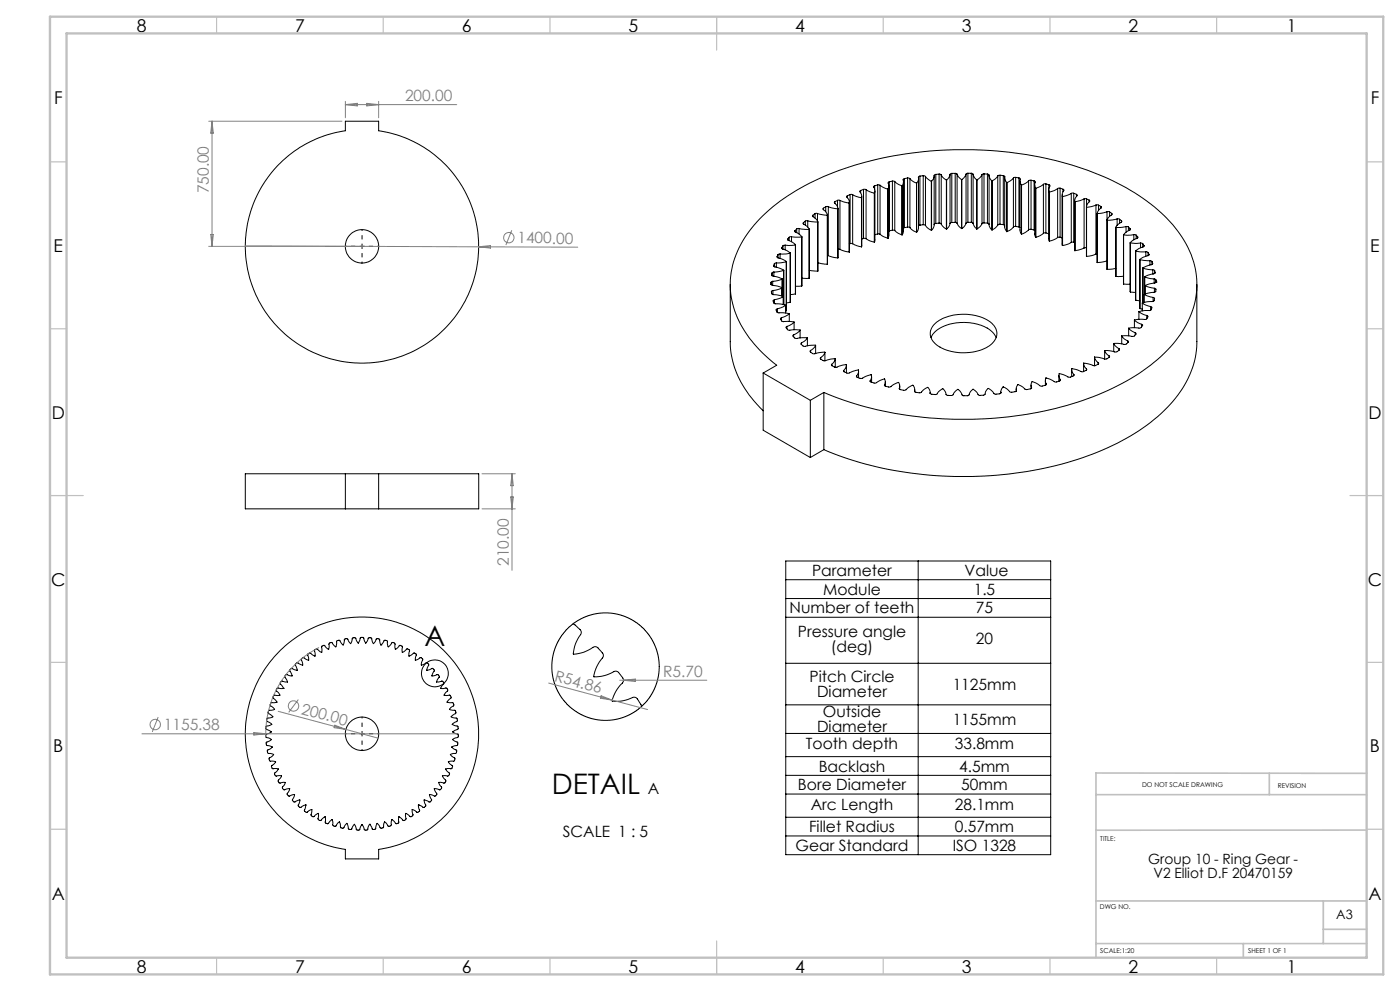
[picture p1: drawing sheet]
<svg xmlns="http://www.w3.org/2000/svg" width="420mm" height="297mm" viewBox="0 0 420 297" stroke-linecap="round" stroke-linejoin="round" font-family="sans-serif">
<g fill="none" stroke="#000" stroke-width=".3">
<path d="M83.5 49.4a35.3 35.3 0 0 1 20.1-10.2v-2.9h10v2.9a35 35 0 0 1 27.8 46.7 35 35 0 0 1-51.5 17.5 35 35 0 0 1-6.4-54zM254.2 58.7l-.2 .3 .7 .9 .1 .9M254.2 58.7v.6M255 58.3h.8M255 58.3l-.8 .4M255 58.3v14.7M255.8 58.3l2.6 1M255.8 58.3v14.8M258.2 57.1l-.2 .3 .5 1.2v.6M258.2 57.1v.7M258.5 59.2l-.1 .1M258.5 59.2l-.1 14.8"/>
<path d="M258.5 58.8v15.1M259 56.8h.8M259 56.8l-.8 .3M259 56.8v14.7M259.8 56.8l1.1 .7 1.4 .4M259.8 56.8v14.7M262.3 57.9v14.7M262.4 57.9h-.1M262.4 57.9v14.7M262.4 55.7l-.3 .4a1.86 1.86 0 0 1 .3 1.8M262.4 55.7v1M262.5 57.2l-.1 15.4"/>
<path d="M263.3 55.4l.7 .1M263.3 55.4l-.9 .3M263.3 55.4v14.7M264 55.5l1 .7 1.4 .5M264 55.5v14.7M266.4 56.7v14.7M266.7 55.8v14.7l-.3 .9M266.8 54.5l-.3 .4a1.81 1.81 0 0 1-.1 1.8M266.8 54.5v14.7M267.7 54.3l.7 .1M267.7 54.3l-.9 .2M267.7 54.3v14.7"/>
<path d="M268.4 54.4l2.2 1.3M268.4 54.4v14.7M270.6 55.7v14.7M270.7 55.7h-.1M270.7 55.7v14.7M271 54.5v14.8l-.3 1.1M271.3 53.5l-.4 .3 .1 .8-.3 1.1M271.3 53.5v14.7M272.3 53.3l.7 .2M272.3 53.3l-1 .2M272.3 53.3v14.7M273 53.5l1 1 1 .4"/>
<path d="M273 53.5v14.7M275 54.9h.1M275 54.9v14.7M275.6 53.5v15l-.6 1.1M276 52.8l-.5 .3a1.96 1.96 0 0 1-.5 1.8M276 52.8v14.7M277 52.7l.6 .2M277 52.7l-1 .1M277 52.7v14.6M277.6 52.9l1 .9 .8 .5M277.6 52.9v14.7M279.4 54.3h.1"/>
<path d="M279.4 54.3v14.7M279.5 54.3v14.7M280.2 52.7v14.8l-.2 .9-.5 .6M280.7 52.3l-.5 .2-.1 1-.6 .8M280.7 52.3v14.7M281.7 52.2l.7 .2M281.7 52.2l-1 .1M281.7 52.2v14.7M282.4 52.4l.6 .9 .9 .7M282.4 52.4v14.7M283.9 54h.1M283.9 54v14.6"/>
<path d="M285 52.3l-.3 .9-.7 .8M285 52.3v14.7M285.5 52h1.1M285.5 52l-.5 .3M285.5 52v14.7M286.6 52l.5 .2M286.6 52v14.6M287.1 52.2l.3 .7 1.1 .9M287.1 52.2v14.7M288.5 53.8h.1M288.5 53.8v14.7M289.8 52.2l-.6 1.1-.7 .5"/>
<path d="M289.8 52.2v14.7M290.4 51.9h1M290.4 51.9l-.6 .3M290.4 51.9v14.7M291.4 51.9l.5 .3M291.4 51.9v14.7M291.9 52.2l.4 .9 .7 .8M291.9 52.2v14.8M293 53.9h.1M293 53.9v14.7M293.1 53.9v14.7M294.6 52.3l-.6 .9-.9 .7"/>
<path d="M294.6 52.3v14.8M295.2 52.1l1 .1M295.2 52.1l-.6 .2M295.2 52.1v14.7M296.2 52.2l.5 .3M296.2 52.2v14.7M296.7 52.5l.1 .7 .8 1M296.7 52.5v14.7M297.6 54.2h.1M297.6 54.2v14.7M299.3 52.7l-.6 .8-1.1 .7M299.3 52.7v14.7"/>
<path d="M300 52.5l1 .1M300 52.5l-.7 .2M300 52.5v14.7M301 52.6l.4 .3v.8l.6 1M301 52.6v14.7M301.4 53.3v14.8l.6 1.3M302 54.7h.1M302 54.7v14.7M302.1 54.7v14.7M304 53.3l-1 1-.9 .4M304 53.3v14.7M304.7 53.2l1 .1"/>
<path d="M304.7 53.2l-.7 .1M304.7 53.2v14.7M305.7 53.3l.4 .3v1.2l.3 .7M305.7 53.3v14.7M306 54.2v14.9l.4 1.1M306.4 55.5h.1M306.4 55.5v14.7M308.6 54.2l-.9 .7-1.2 .6M308.6 54.2v14.7M309.3 54l.9 .2M309.3 54l-.7 .2M309.3 54v14.7"/>
<path d="M310.2 54.2l.4 .4a1.88 1.88 0 0 0 .1 1.8M310.2 54.2v14.7M310.4 55.4v14.8l.3 .9M310.7 56.4h.1M310.7 56.4v14.7M313 55.2l-.7 .6-1.6 .6M313 55.2v14.7M313.8 55.1l.9 .3M313.8 55.1l-.8 .1M313.8 55.1v14.7M314.6 56.8l.2 15.4M314.7 55.4l.3 .4a1.83 1.83 0 0 0-.2 1.7"/>
<path d="M314.7 55.4v1.1M314.8 57.5l.1 .1M314.8 57.5v14.7M314.9 57.6v14.6M317.3 56.5l-2.4 1.1M317.3 56.5v14.7M318 56.4l.9 .3M318 56.4l-.7 .1M318 56.4v14.7M318.7 58.4v15.2M318.8 58.9v14.7M318.9 56.7l.3 .3-.5 1 .1 .9"/>
<path d="M318.9 56.7v.8M321.4 58l-2.6 .9M321.4 58v14.7M322.1 57.9l.8 .3M322.1 57.9l-.7 .1M322.1 57.9v14.7M322.9 58.2l.3 .4-.7 .9v.9M322.9 58.2v.7M325.2 59.6h.8M325.2 59.6l-2.7 .8M325.2 59.6v14.7M326 59.6l.7 .4"/>
<path d="M326 59.6v2.1M326.7 60l.3 .3-.8 .9-.3 .9M326.7 60v.5M108.5 73.8h.2M108.6 73.7v.2M232.1 79.7l.2 .3 2.8 1M232.1 79.7v.1M232.3 79.1l-.2 .6M232.3 79.1v.8M232.9 78.8l-.6 .3M232.9 78.8v1.3M233.2 76.9l.1 .4 1.2 .3 1.4 .8"/>
<path d="M233.2 76.9v.2M233.4 76.3l-.2 .6M233.4 76.3v1M234 76.1l-.6 .2M234 76.1v1.4M234.6 74.3v.2l1.5 .6 1 .7M234.6 74.3v.2M234.9 73.7l-.3 .6M234.9 73.7v1M235.5 73.5l-.6 .2M235.5 73.5v1.4M235.9 78.4l-3 .4"/>
<path d="M235.9 78.4v14.7M236.3 71.6l.1 .4 1.1 .5 1.2 .9M236.3 71.6v.3M236.7 71.1l-.4 .5M236.7 71.1v1M237.1 75.8l-3.1 .3M237.1 75.8v14.8M237.5 70.9l3.1 .1M237.5 70.9l-.8 .2M237.5 70.9v1.6M238.5 69.1v.4l1.3 .7 .8 .8M238.5 69.1v.4"/>
<path d="M238.7 73.4l-3.2 .1M238.7 73.4l-.1 14.7M239 68.6l-.5 .5M239 68.6v1.1M239.7 68.5l3 .2M239.7 68.5l-.7 .1M239.7 68.5v1.6M240.6 71v14.7M241 66.8l-.1 .3 1.2 .8 .7 .8M241 66.8v.3M241.6 66.3l-.6 .5M241.6 66.3v1.1"/>
<path d="M242.3 66.2l3 .3M242.3 66.2l-.7 .1M242.3 66.2v1.8M242.8 68.7h.1M242.8 68.7l-.1 14.7M243.8 64.5l-.1 .3 1.1 .8 .6 .9M243.8 64.5v.4M244.5 64.1l-.7 .4M244.5 64.1v1.3M245.3 64l2.9 .5M245.3 64l-.8 .1M245.3 64v2.2"/>
<path d="M245.4 66.5h.1M245.4 78.7l2.8 .5M245.4 66.5l-.1 14.7M247 62.4v.4M247 62.8l.8 .8 .4 .8M247 62.4v.5M247.7 62l-.7 .4M247.7 62v1.5M248.2 64.5v14.7M248.2 64.4v.1M248.2 64.4v14.8M248.2 76.6h.3"/>
<path d="M248.5 61.9l2.9 .7M248.5 61.9l-.8 .1M248.5 76.6l2.9 .7M248.5 61.9v14.7M250.5 60.4l-.2 .3 .8 1 .3 .8M250.5 60.4v.6M251.2 60l.8 .1M251.2 60l-.7 .4M251.2 60v2M251.4 62.6v14.7M251.4 62.5v.1M251.4 62.5v14.8"/>
<path d="M251.4 74.7l.6 .1M252 60.1l2.8 .8M252 74.8l2.8 .7M252 60.1v14.7M254.8 60.8h.1M254.8 75.5h.1M254.8 60.7v14.8M255 73l-.2 .1M255 73l.8 .1M255.8 73.1l2.6 .9M258.5 73.9h.1M259 71.5l-.5 .1"/>
<path d="M259 71.5h.8M259.8 71.5l1.1 .7 1.4 .4M262.3 72.6h.1M263.3 70.1l-.8 .2M263.3 70.1l.7 .1M264 70.2l1 .7 1.4 .5M266.4 71.4h.1M266.8 69.2h-.1M267.7 69l-.9 .2M267.7 69l.7 .1M268.4 69.1l.9 .7 1.3 .6M270.6 70.4h.1"/>
<path d="M271.3 68.2l-.3 .1M272.3 68l-1 .2M272.3 68l.7 .2M273 68.2l1 1 1 .4M275 69.6h.1M276 67.5l-.4 .2M277 67.3l-1 .2M277 67.3l.6 .3M277.6 67.6l1 .9 .8 .5M279.4 69h.1M280.7 67l-.5 .3M281.7 66.9l-1 .1"/>
<path d="M281.7 66.9l.7 .2M282.4 67.1l.7 1.1 .8 .4M283.9 68.6h.1M285 67l-.3 .9-.7 .7M285.5 66.7l-.5 .3M286.6 66.6l-1.1 .1M286.6 66.6l.5 .3M287.1 66.9l.7 1.1 .7 .5M288.5 68.5h.1M289.8 66.9l-.6 1.1-.7 .5M290.4 66.6l-.6 .3M290.4 66.6h1"/>
<path d="M291.4 66.6l.5 .4M291.9 67l.4 .8 .7 .8M293 68.6h.1M294.6 67.1l-.6 .8-.9 .7M295.2 66.8l-.6 .3M295.2 66.8l1 .1M296.2 66.9l.5 .3M296.7 67.2l.3 1.1 .6 .6M297.6 68.9h.1M299.3 67.4l-.9 1-.8 .5M300 67.2l-.7 .2M300 67.2l1 .1"/>
<path d="M301 67.3l.4 .3M302 69.4h.1M304 68l-1 1-.9 .4M304.7 67.9l-.7 .1M304.7 67.9l1 .1M305.7 68l.3 .2M306.4 70.2h.1M308.6 68.9l-1.2 .9-.9 .4M309.3 68.7l-.7 .2M309.3 68.7l.9 .2M310.2 68.9l.2 .1M310.7 71.1h.1"/>
<path d="M313 69.9l-1 .7-1.3 .5M313.8 69.8l-.8 .1M313.8 69.8l.8 .3M314.8 72.2h.1M317.3 71.2l-2.4 1M318 71.1l-.7 .1M318 71.1l.7 .2M318.7 73.1v.5M318.7 73.6h.1M321.4 72.7l-2.6 .9M322.1 72.6l-.7 .1M322.1 72.6l.3 .1"/>
<path d="M322.4 60.2v14.9M322.4 74.9v.2M322.4 75.1h.1M322.5 60.4v14.7M325.2 74.3l-2.7 .8M325.9 62.1h.1M325.9 74.3h-.7M326 76.8h.1M325.9 62.1l.1 14.7M328.8 61.5h.8M328.8 61.5l-2.8 .6M328.8 76.2l-2.8 .6"/>
<path d="M328.8 61.5v14.7M329.1 64h.1M329.1 76.1l-.3 .1M329.1 64l.1 14.7M329.2 78.7h.1M329.6 61.5l.7 .4M329.6 61.5v1.5M330.3 61.9l.1 .3-.7 .7-.6 1.1M330.3 61.9v.5M332.1 63.5h.8M332.1 63.5l-2.9 .5M332.1 78.2l-2.9 .5"/>
<path d="M332.1 63.5v17.2M332.1 66v14.7M332.9 63.5l.6 .5M332.9 63.5v1.4M333.5 64l.1 .3-1 .8-.5 .9M333.5 64v.4M334.8 68.1v.1M334.8 68.1v14.8M334.8 68.2v14.7M335.1 65.6l.8 .1M335.1 65.6l-3 .4M335.1 65.6v2"/>
<path d="M335.9 65.7l.5 .5M335.9 65.7v1.2M336.4 66.2l.1 .3-1.1 .8-.6 .8M336.4 66.2v.4M337 70.4l.1 14.7M337.8 67.9l.7 .1M337.8 67.9l-3 .3M337.8 67.9v1.7M338.5 68l.6 .5M338.5 68v1.1M339.1 68.5v.4l-1.1 .5-1 1M339.1 72.8h.1"/>
<path d="M339.1 68.5v.4M339.1 72.8v14.7M339.1 72.8h3.1M340.1 70.3l.8 .2M340.1 70.3l-1.9 .2-1.2-.1M340.1 70.3v1.6M340.7 75.2h.1M340.7 75.2v14.8M340.7 75.2l3 .3M340.9 70.5l.4 .5M340.9 70.5v1M341.3 71l-.1 .4-1.3 .6-.8 .8"/>
<path d="M341.3 71v.3M341.9 77.7l.1 .1M341.9 77.7l.1 14.8M342 77.8l3 .3M342 77.8v14.7M342.2 72.8l.6 .2M342.2 72.8v1.5M342.8 73l.4 .6M342.8 73v1M343.2 73.6l-.2 .4-1.4 .5-.9 .7M343.2 73.6v.2M343.7 75.5l.7 .2"/>
<path d="M343.7 75.5v1.3M344.4 75.7l.3 .5M344.4 75.7v.9M344.7 76.2l-.2 .4-1.5 .5-1.1 .6M344.7 76.2v.2M345 78.1l.6 .3M345 78.1v1.3M345.6 78.4l.2 .5M345.6 78.4v.9M345.8 78.9l-.3 .4-2.6 1M345.8 78.9v.2M219.1 85.3v17.1a28.2 28.2 0 0 0 8.9 19.8l1 .9"/>
<path d="M231.3 84.6a.64 .64 0 0 0 .5 .9M231.3 84.6v.7M231.5 82.4l.3 .3 2.9 .9M231.5 82.4v.1M231.6 81.8l-.1 .6M231.6 81.8v.8M231.8 84.3l-.5 .3M231.8 85.5l2.8 .7M231.8 84.3v1.2M231.9 87.1a.64 .64 0 0 0-.4 .7 .64 .64 0 0 0 .6 .5l2.8 .6M231.9 87.1v1.2M232.2 81.5l-.6 .3"/>
<path d="M232.2 81.5v1.3M232.3 89.8a.66 .66 0 0 0-.3 .8 .66 .66 0 0 0 .7 .4l1.5 .1 1.5 .4M232.3 89.8v1.2M233.2 92.6a.63 .63 0 0 0-.3 .6 .63 .63 0 0 0 .5 .5l3.4 .3M233.2 92.6v1M234.5 95.2a.67 .67 0 0 0-.2 .7 .67 .67 0 0 0 .5 .5l3.4 .1M234.5 95.2v.9M234.6 86.2v.1M234.6 86.3l-2.7 .8M234.6 86.3v2.4M234.7 83.6h.1M234.7 83.6l-2.9 .7"/>
<path d="M234.7 83.6v5.2M234.9 88.9h.1M234.9 88.9l-.8 .5-1.8 .4M234.9 88.9v2.4M235.1 81l-2.9 .5M235.1 81h.1M235.1 81v10.3M235.7 91.5l-2.5 1.1M235.7 91.5v2.3M235.9 93.1h.1M235.9 93.1l-.2 .1M236.1 97.8a.65 .65 0 0 0 .4 1.1h3.5"/>
<path d="M236.1 97.8v.8M236.8 94l-2.3 1.2M236.8 94v2.3M237.1 90.6l-1.2 .2M237.1 90.6h.1M238.2 96.5h.1M238.2 96.6l-.6 .5-1.5 .7M238.2 96.6v2.2M238.6 88.1l-1.5 .2M238.7 88h.1M240 99l-.7 .7-1.2 .6M240 98.9v2.4"/>
<path d="M240.5 85.7l-1.8 .1M240.5 85.7h.1M240.6 83.4h2.1M242.8 83.4h-.1M242.8 81l2.5 .2M245.4 81.2h.1M280.1 97.4a13.8 13.8 0 0 1 12.6-2.8 7.3 7.3 0 0 1 6.3 5 5.7 5.7 0 0 1-4.5 5.2 15 15 0 0 1-14-1.8 3.8 3.8 0 0 1-.4-5.6zM334.8 80.4l-2.7 .3M337 82.8l-2.2 .1M337 85.1h.1M337.1 85.1l2 .1M338.6 98.4l.8 .7 1.2 .6"/>
<path d="M339.1 87.5h.1M339.1 87.5l1.6 .1M340.3 95.9l.9 .8 1.3 .5M340.3 95.9v2.3M340.6 99.7v.1a.86 .86 0 0 1-.8 1.1l-1.7-.3-1.6 .1M340.6 99.7v.7M340.7 90l1.2 .2M341.7 93.4l.7 .5 1.6 .6M341.7 93.4h.1M341.7 93.4v2.3M342 92.5l.7 .1M342.5 97.2a.62 .62 0 0 1-.2 1l-3.7 .2v2.2"/>
<path d="M342.5 97.2v.8M342.7 90.8l1.1 .7 1.4 .4M342.7 90.8h.1M342.7 90.8v2.4M342.9 80.4l2.9 .5M342.9 80.3v.1M342.9 80.3v10.5M343.3 88.2l2.6 .9M343.3 88.2h.1M343.3 88.2v2.4M343.4 83l2.9 .6M343.4 82.9v.1"/>
<path d="M343.4 82.9v5.3M343.5 85.6l2.8 .8M343.5 85.6v2.5M344 95.5l-.3 .2h-2.2l-1.2 .2M344 94.5a.54 .54 0 0 1 .4 .5 .54 .54 0 0 1-.4 .5M344 94.5v1M345.2 91.9a.68 .68 0 0 1 .2 .7 .68 .68 0 0 1-.6 .5l-3.1 .3M345.2 91.9v1.1M345.8 80.9l.6 .2M345.8 80.9v1.2M345.9 89.1a.64 .64 0 0 1 .4 .8 .64 .64 0 0 1-.6 .5l-3 .4M345.9 89.1v1.2"/>
<path d="M346.3 83.6l.5 .3M346.3 83.6v1.2M346.3 86.4a.64 .64 0 0 1 .4 .7 .64 .64 0 0 1-.5 .5l-2.9 .6M346.3 86.4v1.2M346.4 81.1l.1 .6M346.4 81.1v.8M346.5 81.7l-.3 .4-2.8 .8M346.5 81.7v.1M346.8 83.9v.6M346.8 83.9v.7M346.8 84.5l-.3 .3-1.7 .3-1.3 .5M346.8 84.5h.1"/>
<path d="M359.1 85.3v17.1a28.8 28.8 0 0 1-9.9 20.7 70.4 70.4 0 0 1-30.9 16 114.8 114.8 0 0 1-69.7-3.7l-1.4-.6M229 111.8l4-2.3a33.8 33.8 0 0 1-13.6-20.5 26.9 26.9 0 0 1 7.7-22.5 63.7 63.7 0 0 1 27.7-16.5 114.3 114.3 0 0 1 74.7 2.3 54.3 54.3 0 0 1 24.6 18 25.1 25.1 0 0 1-.7 30.9 55.6 55.6 0 0 1-23.9 17.1 114.1 114.1 0 0 1-80.9-.1l-1.4-.6M229 111.8l14.1 8.2M229 111.8v17.1l14.1 8.2M238.1 100.3a.71 .71 0 0 0 .5 1.1l3.6-.1M238.1 100.3v.7M240.5 102.8a.7 .7 0 0 0 .6 .9l3.6-.2M240.5 102.8v.5M242.2 101.3l-.5 .6-1.2 .9M242.2 101.3v2.3M243.1 120v17.1M243.2 105l-.1 .5 .9 .5 3.5-.4"/>
<path d="M243.2 105v.5M244.7 103.5h.1M244.7 103.5l-.8 1-.7 .5M244.7 103.5v2.4M246.2 107.2v.4M247.2 117.6l-4.1 2.4M247.2 117.6v17.2M247.5 105.6l-.4 .8-.9 .8M247.5 105.6v2.5M249.5 109.2a1 1 0 0 0 1.1 .9l3.3-.8-.1 .9-.7 .8M249.5 109.2v.4M250.6 107.5l-1.6 .2-1.5 .5-1.3-.6"/>
<path d="M250.6 107.5l-.3 .9-.8 .8M250.6 107.5v2.6M253.1 111a1.16 1.16 0 0 0 1.3 .9l3.1-1a1.93 1.93 0 0 1-.5 1.7M253.1 111v.3M253.9 109.4v2.3M257 112.6a1.29 1.29 0 0 0 1.5 .8l1.4-.7 1.5-.4a1.94 1.94 0 0 1-.3 1.8M257 112.6v.4M257.6 111.2v2M261.1 114.1v.3l.3 .1a1.39 1.39 0 0 0 1.8 0l2.2-.9a1.81 1.81 0 0 1 0 1.8M261.1 114.1v.2M261.5 112.9v1.6M265.4 115.4v.2l.5 .2a1.55 1.55 0 0 0 2.1-.5l1.2-.6a.69 .69 0 0 1 .7 .3 .69 .69 0 0 1 0 .7l-.1 .7"/>
<path d="M265.4 115.4v.1M265.6 114.4v1.3M269.8 116.4a1.7 1.7 0 0 0 1.8 .5l1.9-1.3a.86 .86 0 0 1 .9 1.2v.2a.9 .9 0 0 0 1.3 .7l.7-.1 .6-.7a1.39 1.39 0 0 1 1.5-.6l.5 .9a.93 .93 0 0 0 .3 .9 .93 .93 0 0 0 1 .1h.7l.6-.8 1.2-.9 .8 1a1.38 1.38 0 0 0 2 1l.7-.9a1.11 1.11 0 0 1 1.3-.7l.7 .8a1.54 1.54 0 0 0 2.2 .9l.5-1a.98 .98 0 0 1 1.2-.8l.9 .8a1.57 1.57 0 0 0 2.3 .7l.4-1.1 .6-.8M269.8 116.4v.1M269.9 115.7v1M274.4 116.8v.6M279 117.7v.2M279.3 101.2a9.2 9.2 0 0 1 8.1-4.5 12.8 12.8 0 0 1 10.8 3.3l.6 1.2M296.4 116.4h.1M296.5 116.4l1.2 .9a1.68 1.68 0 0 0 2.4 .6l.2-.9a.8 .8 0 0 1 .4-.8 .8 .8 0 0 1 .9 0l.7 .6a1.8 1.8 0 0 0 2.5 .5l.1-.3M300.2 117.5v.3M304.9 116.6v.6"/>
<path d="M304.9 117v.1M309.3 115.4v1M309.5 116.2a1.83 1.83 0 0 1-2 .4l-.7-.6-1.5-.7a1.88 1.88 0 0 0-.4 1.7M309.5 116.2v.1M313.6 114.1v1.4M313.9 115.1a1.65 1.65 0 0 1-2 .5l-1.2-.9-1.1-.3a1.89 1.89 0 0 0-.1 1.8M313.9 115.1v.2M317.7 112.5v1.7M318.1 113.8a1.31 1.31 0 0 1-1.4 .7l-2.9-1.2-.2 1.1 .3 .7M318.1 113.8v.2M321.5 110.8v2.1M322.2 112.3a1.35 1.35 0 0 1-1.6 .8l-2.8-1.1-.1 .9 .4 .9"/>
<path d="M322.2 112.3v.3M325.1 108.9l.2 .8 .6 .9M325.1 108.9v2.4M325.9 110.6a.79 .79 0 0 1-.9 .8h-.4l-3-.9 .1 1.1 .5 .7M325.9 110.6v.3M328.4 107l.2 .7 .9 1M328.4 107l1.2 .1 1.8 .5h.6l.7-.5M328.4 107v2.6M329.5 108.7l.1 .2-.2 .2-1.1 .5-3.2-.7M329.5 108.7v.4M331.4 105.1l.5 .8 .8 .8M331.4 105.1h.1"/>
<path d="M331.4 105.1v2.5M332.7 106.7v.4M334.1 102.9l.6 .9 1 .7M334.1 102.9h.1M334.1 102.9v2.5M335.7 104.5a.74 .74 0 0 1-.8 1l-3.5-.4M335.7 104.5v.5M336.5 100.7l.7 .8 1.1 .7M336.5 100.7v2.3M338.3 102.2a.72 .72 0 0 1-.6 1l-3.5-.3M338.3 102.2v.5M247.2 134.8l-4.1 2.3"/>
<path d="M103.6 142h-30v10.5h30M103.6 142v10.5M103.6 152.5h10M103.6 142h10M113.6 142h30v10.5h-30M113.6 142v10.5M235.7 168.1h79.5v88h-79.5zM235.7 173.7h79.5M235.7 179.4h79.5M275.4 168.1v88M84.2 194.8a35 35 0 0 1 55.8 9.6 35 35 0 0 1-26.4 50.2v2.8h-10v-2.8a35 35 0 0 1-28.3-23.9 35 35 0 0 1 8.9-35.9zM100.7 193.8h.1"/>
<path d="M100.7 193.8l-.9-.9a.63 .63 0 0 0-1.1-.1l-.1 1.8-1.3-1.2-.8 .3v1.8l-1.3-1-.8 .3 .1 1.6a.55 .55 0 0 1-.9-.2l-.5-.5-.8 .4 .3 1.8-1.5-.8-.7 .4 .4 1.8-1.5-.7-.7 .5 .5 1.7M107.5 192.7l-.9-1.6-.9 .2-.5 1.6-1.2-1.5-.7 .2-.4 1.7-1-1.4-.8 .1-.3 1.8M107.5 192.7h.1M107.5 192.7l.8-1.7 .8 .1 .6 1.6M109.7 192.7h.1M109.7 192.7l.9-1.6 .9 .2 .5 1.6 1.2-1.5 .7 .2 .4 1.7M114.3 193.3l1-1.4h.6l.3 .3 .3 1.6M114.3 193.3h.1M116.5 193.8h.1M116.5 193.8l1.2-1.3 .8 .4 .1 1.7 1.3-1.2 .6 .2 .3 .2-.1 1.7 1.4-1.1 .8 .5-.2 1.5a.55 .55 0 0 0 .9-.2l.5-.5 .8 .4-.3 1.8 1.5-.8 .7 .4-.4 1.8 1.6-.7 .6 .5-.5 1.7M171.8 187a5.7 5.7 0 0 1 2.6 2.4l-.1 .5a11.9 11.9 0 0 0-2.3 6.1 7.7 7.7 0 0 0 4.5-1.2l1.4-.8a1.54 1.54 0 0 1 2.2 .9l.1 .2a1.44 1.44 0 0 1 .5 2.1 10.3 10.3 0 0 0-2.5 5.6 12 12 0 0 0 6.3-1.6 2.77 2.77 0 0 1 2.2 1.8 1.27 1.27 0 0 1 0 1.7 10.8 10.8 0 0 0-3.1 5.3 10.3 10.3 0 0 0 6.5-1.1 2.53 2.53 0 0 1 1.9 1.8l.5 1M235.7 185h79.5"/>
<path d="M235.7 198.8h79.5M85 206.3h.1M85 206.3h-1.9l-.2 .7 1.1 1.3-1.8 .1-.4 .7 1.3 1.3-1.7 .2-.4 .7 1.4 1.3-1.8 .3-.2 .5v.4l1.4 1-1.7 .5-.1 .8 1.5 1-1.6 .5-.1 .9 1.6 .9-1.5 .6-.2 .8 1.7 .8M86.3 204.4h.1M86.2 204.4l-1.7-.3-.4 .5v.4l.9 1.3M87.6 202.6h.1M87.6 202.6l-1.6-.5-.4 .3-.2 .4 .9 1.6M89.1 200.9l-1.5-.6-.4 .2-.3 .5 .7 1.6M89.1 200.8v.1M108.5 219.9h.2M108.6 219.8v.3M128.1 200.9l1.5-.6 .6 .5 .1 .3-.7 1.5"/>
<path d="M128.1 200.8v.1M129.6 202.6h.1M129.6 202.6l1.6-.5 .4 .3 .2 .4-.8 1.6M131 204.4h.1M131 204.4l1.8-.3 .3 .5v.4l-.9 1.3M132.2 206.3h1.9l.2 .7-1.1 1.3 1.9 .2 .3 .6-1.3 1.3 1.7 .2 .4 .7-1.4 1.3 1.8 .3 .1 .4v.5l-1.3 1 1.7 .5 .1 .8-1.5 1 1.6 .5 .1 .9-1.6 .9 1.5 .6 .2 .8-1.7 .8M132.2 206.3h.1M235.7 211.2h79.5M235.7 219.8h79.5M81.4 221.6h.1M81.4 221.6l-1.4 .8-.1 .6 .2 .4 1.6 .5M81.7 223.9h.1"/>
<path d="M81.7 223.9l-1.5 1 .3 .9 1.6 .3-1.4 1.1v.3l.3 .6 1.7 .2-1.2 1.1 .2 .9 1.8 .2M83.5 230.5h.1M83.5 230.5l-1.2 1.4 .5 .7 1.7-.1-1.1 1.4 .1 .4 .5 .4 1.6-.2-.9 1.4 .4 .8 1.6-.3a.59 .59 0 0 1-.1 .9l-.5 .7 .5 .6 1.7-.5M88.3 238.1l.1 .1M88.4 238.2l-.6 1.8 .6 .4 1.6-.7M90 239.8l-.6 1.5 .3 .5 .5 .2 1.5-.7M90 239.7v.1M127.2 239.8l.6 1.6-.3 .4-.5 .2-1.5-.7M127.2 239.7v.1M128.8 238.2l.7 1.5-.2 .4-.5 .3-1.6-.7M128.8 238.1v.1M133.7 230.5l1.2 1.3-.1 .3-.4 .5-1.7-.1 1.1 1.6-.6 .6-1.6-.2 .9 1.6-.6 .6-.6-.2a.57 .57 0 0 0-1 .1l.8 1.3-.3 .5-.4 .2-1.6-.5"/>
<path d="M133.7 230.5h.1M135.5 223.9l1.5 1-.3 .9-1.6 .3 1.4 1.1-.1 .5-.3 .4-1.6 .2 1.3 1.3-.3 .8-1.8 .1M135.5 223.9h.1M135.8 221.6l1.4 .8 .1 .6-.1 .4-1.7 .5M135.8 221.6h.1M235.7 226.8h79.5M235.7 232.4h79.5M235.7 238h79.5M91.7 241.3h.1M91.7 241.3l-.4 1.7 .5 .4 1.7-.8M93.5 242.6h.1M93.6 242.6l-.3 1.6 .1 .3 .7 .3 1.2-1a.55 .55 0 0 1 .2 1l-.1 .7 .6 .4 1.5-1.1v1.6l.7 .5 1.5-1.3 .1 1.8 .7 .2 1.3-1.3 .3 1.6 .6 .3h.4l1-1.4 .5 1.7 .8 .1 .9-1.6 .6 1.6 .8 .2 .9-1.6"/>
<path d="M108.6 247.2h.1M110.9 247l-.8 1.8-.8-.2-.7-1.4M110.9 247h.1M123.6 242.6l.3 1.8-.8 .4-.5-.5a.52 .52 0 0 0-.4-.5 .52 .52 0 0 0-.5 .2v1.7l-.7 .2-1.3-1.1-.1 1.8-.8 .3-1.3-1.3-.1 1.7-.6 .3h-.3l-1.1-1.3-.5 1.8-.8 .1-1-1.4-.5 1.7-.7 .1-1-1.6M123.6 242.6h.1M125.5 241.3l.4 1.7-.5 .4-1.7-.8M125.5 241.3h.1M235.7 244.9h79.5M235.7 250.5h79.5"/>
<circle cx="108.6" cy="73.8" r="5"/>
<circle cx="181.7" cy="199.8" r="16.1"/>
<circle cx="108.6" cy="219.9" r="5"/>
<circle cx="130.5" cy="201.8" r="4"/>
</g>
<g fill="none" stroke="#808080" stroke-width=".3">
<path d="M62.6 36.3h40M63.6 36.3v37.5M63.6 36.3l.4 3.6h-.8zM103.6 30.4v4.9M103.6 31.4h33.4M103.6 31.4l3.6-.4v.7zM110 31l3.6 .4-3.6 .3zM113.6 30.4v4.9M62.6 73.8h45M63.2 70.3h.8l-.4 3.5zM73.6 73.7l99.7 .4M143.6 74l3.5-.4v.8z"/>
<path d="M153.5 69l-1.7 4.4M144.6 142h10M144.6 152.5h10M153.2 148.9h.8l-.4 3.6zM153.6 142v28.9M153.6 142l.4 3.6h-.8zM95.7 194.1a29 29 0 0 0-16 26.8M42.6 219.9h94.9M47.4 214.9l-1.7 4.5M76.2 219.5l3.5 .4-3.5 .4zM83.5 213.2l20.3 5.4M89.5 209.7l-2.9 3.8"/>
<path d="M100.4 217.3l3.4 1.3-3.6-.5zM103.8 218.6l9.6 2.6M164.6 204.7l19.1 5.1M180.3 208.5l3.4 1.3-3.6-.5zM183.7 209.8l10.6 2.9M185.9 203.9h26.2M187.1 203.9l3.5-.4v.8z"/>
<circle cx="152.6" cy="71.2" r="1.56"/>
<circle cx="46.6" cy="217.1" r="1.56"/>
<circle cx="88.1" cy="211.6" r="1.56"/>
</g>
<path d="M108.4 73.8h-4.9M108.6 73.6v-4.9M108.6 74.1v4.8M108.9 73.8h4.8M108.4 219.9h-4.9M108.6 219.6v-4.8M108.9 219.9h4.8M108.6 220.1v4.9" fill="none" stroke="#000" stroke-width=".3" stroke-dasharray="15.2 1.3 1.3 1.3" stroke-dashoffset="14.7" stroke-linecap="butt"/>
<g fill="none" stroke="#c0c0c0" stroke-width=".35">
<path d="M65 5v5M115 5v5M165 5v5M215 5v10M265 5v5M315 5v5M365 5v5M15 48.5h5M410 48.5h5M15 98.5h5M410 98.5h5M15 148.5h10"/>
<path d="M405 148.5h10M15 198.5h5M410 198.5h5M15 248.5h5M410 248.5h5M65 287v5M115 287v5M165 287v5M215 282v10M265 287v5M315 287v5M365 287v5"/>
</g>
<path d="M328.8 238.2h81.2M380.8 231.8v6.4M410 231.8l-81.2-.1v55.3M410 248.8h-81.2M328.8 270h81.2M397 270v12.8M397 278.5h13M328.8 282.8h81.2M373 282.8v4.2" fill="none" stroke="#c0c0c0" stroke-width=".5"/>
<path d="M15 5h400v287h-400zM20 10h390v277h-390z" fill="none" stroke="#c0c0c0" stroke-width=".7"/>
<g font-size="8.5">
<text x="127.4" y="193.5">A</text>
<text x="165.5" y="238">DETAIL</text>
</g>
<g font-size="5.3">
<text x="41" y="9.5">8</text>
<text x="88.5" y="9.5">7</text>
<text x="138.5" y="9.5">6</text>
<text x="188.5" y="9.5">5</text>
<text x="238.5" y="9.5">4</text>
<text x="288.5" y="9.5">3</text>
<text x="338.5" y="9.5">2</text>
<text x="386" y="9.5">1</text>
<text x="16.2" y="31.2">F</text>
<text x="411.2" y="31.2">F</text>
<text x="16.1" y="75.5">E</text>
<text x="411.1" y="75.5">E</text>
<text x="15.5" y="125.5">D</text>
<text x="410.5" y="125.5">D</text>
<text x="15.4" y="175.5">C</text>
<text x="410.4" y="175.5">C</text>
<text x="16" y="225.5">B</text>
<text x="411" y="225.5">B</text>
<text x="15.5" y="269.7">A</text>
<text x="410.5" y="269.7">A</text>
<text x="41" y="291.5">8</text>
<text x="88.5" y="291.5">7</text>
<text x="138.5" y="291.5">6</text>
<text x="188.5" y="291.5">5</text>
<text x="238.5" y="291.5">4</text>
<text x="288.5" y="291.5">3</text>
<text x="338.5" y="291.5">2</text>
<text x="386" y="291.5">1</text>
</g>
<g font-size="4.7" fill="#808080">
<text x="121.5" y="30.3">200.00</text>
<text x="62.6" y="57.9" transform="rotate(-90 62.6 57.9)">750.00</text>
<text x="155.2" y="72.9">1400.00</text>
<text x="152.6" y="169.6" transform="rotate(-90 152.6 169.6)">210.00</text>
<text x="198.9" y="202.9">R5.70</text>
<text x="166.1" y="204.1" transform="rotate(15 166.1 204.1)">R54.86</text>
<text x="90.1" y="213.9" transform="rotate(15 90.1 213.9)">200.00</text>
<text x="49.2" y="218.8">1155.38</text>
</g>
<g font-size="4.7">
<text x="243.6" y="172.6">Parameter</text>
<text x="289.4" y="172.6">Value</text>
<text x="246.9" y="178.2">Module</text>
<text x="292.1" y="178.2">1.5</text>
<text x="236.9" y="183.8">Number of teeth</text>
<text x="292.8" y="183.8">75</text>
<text x="239.3" y="190.9">Pressure angle</text>
<text x="249.2" y="195.4">(deg)</text>
<text x="292.8" y="193.1">20</text>
<text x="242.8" y="204.4">Pitch Circle</text>
<text x="245.1" y="209">Diameter</text>
<text x="285.8" y="206.7">1125mm</text>
<text x="246.9" y="214.9">Outside</text>
<text x="245.1" y="219.5">Diameter</text>
<text x="285.8" y="217.2">1155mm</text>
<text x="241.8" y="224.5">Tooth depth</text>
<text x="286.4" y="224.5">33.8mm</text>
<text x="245.6" y="231.2">Backlash</text>
<text x="287.7" y="231.2">4.5mm</text>
<text x="194.4" y="238">A</text>
<text x="239.4" y="236.8">Bore Diameter</text>
<text x="288.4" y="236.8">50mm</text>
<text x="243.2" y="242.7">Arc Length</text>
<text x="286.4" y="242.7">28.1mm</text>
<text x="168.9" y="250.7">SCALE 1 : 5</text>
<text x="242.7" y="249.4">Fillet Radius</text>
<text x="286.4" y="249.4">0.57mm</text>
<text x="238.7" y="255">Gear Standard</text>
<text x="285.8" y="255">ISO 1328</text>
</g>
<g font-size="4.2">
<text x="344.5" y="258.9">Group 10 - Ring Gear -</text>
<text x="346" y="263.1">V2 Elliot D.F 20470159</text>
</g>
<text font-size="3.9" x="400.9" y="275.5">A3</text>
<g font-size="2">
<text x="342.6" y="236">DO NOT SCALE DRAWING</text>
<text x="383.3" y="236.2">REVISION</text>
<text x="330.1" y="251.9">TITLE:</text>
<text x="330" y="272.5">DWG NO.</text>
<text x="330.1" y="285.6">SCALE:1:20</text>
<text x="374.5" y="285.6">SHEET 1 OF 1</text>
</g>
</svg>
